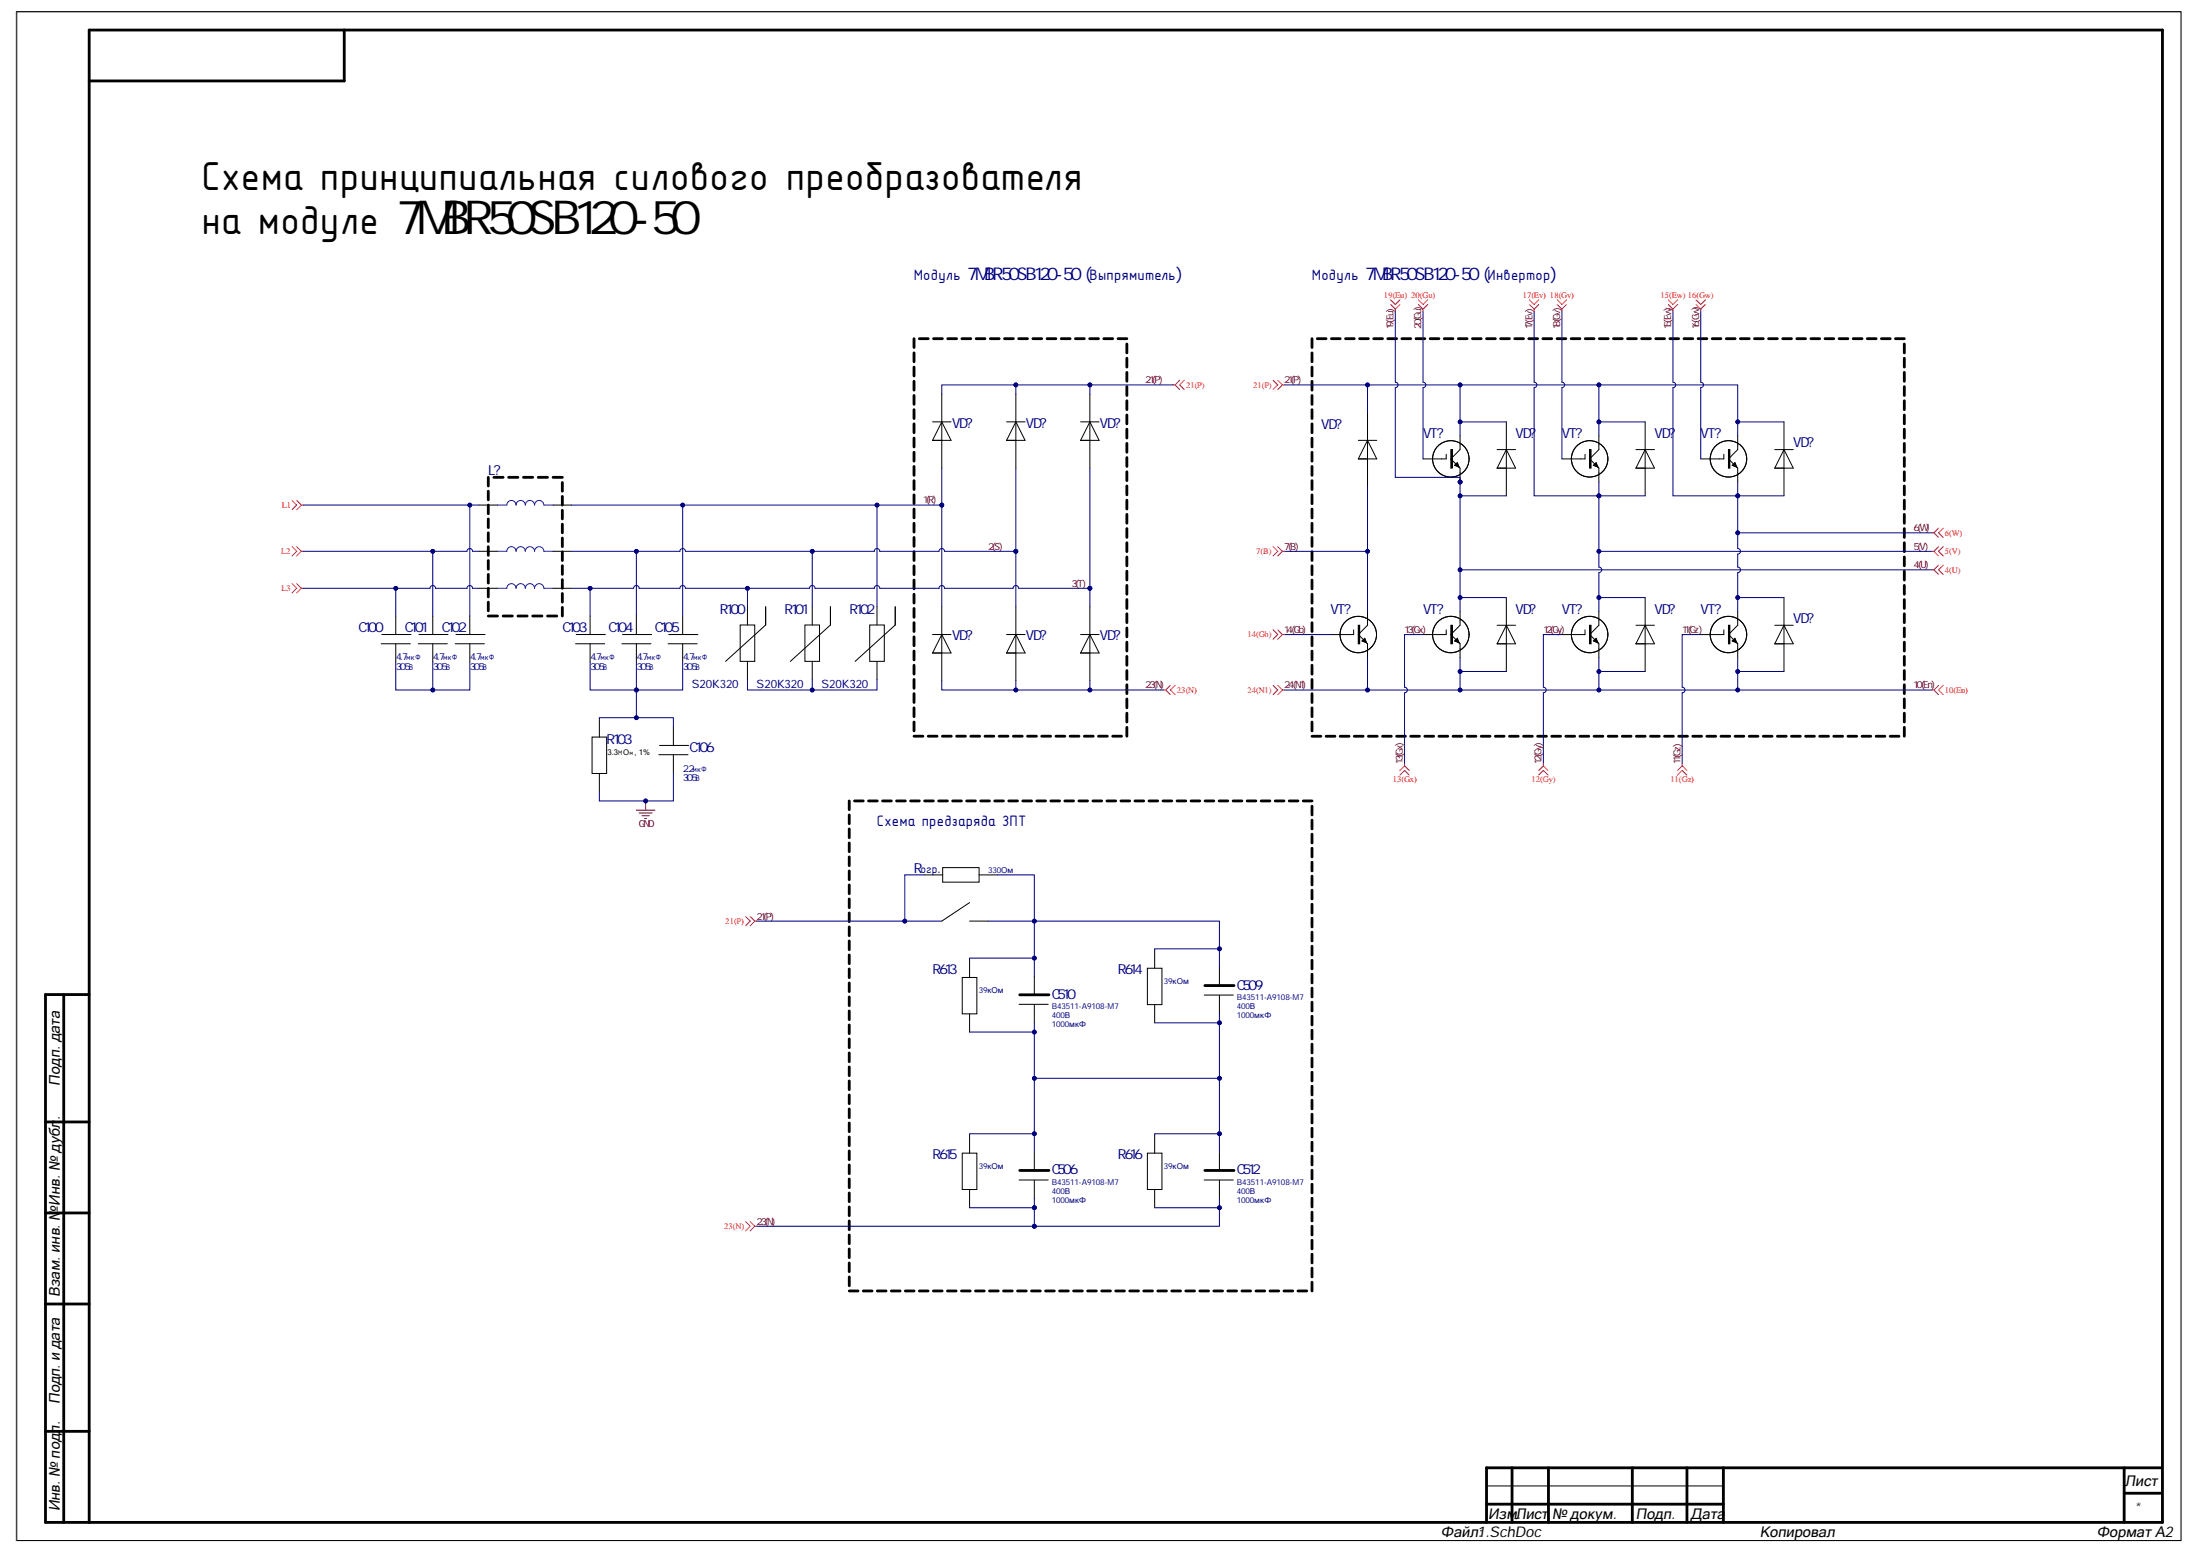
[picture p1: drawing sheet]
<svg xmlns="http://www.w3.org/2000/svg" width="297mm" height="210mm" viewBox="0 0 297 210" stroke-linecap="round" stroke-linejoin="round" font-family="sans-serif">
<g fill="none" stroke="#000" stroke-width=".14">
<path d="M2.2 1.6h292.2v206.4h-292.2zM2.3 1.6h292.2v206.4h-292.2zM64.7 79.4h2.5M64.7 74.4h2.5M64.7 68.2h2.5M74.7 79.4h2.5M74.7 74.4h2.5M74.7 68.2h2.5M51.5 86.9h3.9M51.6 85.7h3.9M53.4 83.2v2.4M53.4 86.9v2.5"/>
<path d="M79.9 99.5h2v4.9h-2zM80.9 97v2.5M90.9 98.1v2.5M99.9 84.4h2v4.9h-2zM100.9 81.9v2.5M100.9 89.3v2.4M103.4 81.9v2.5l-5.4 4.9M80.9 104.4v2.5M89 101.9h3.9M89 100.6h4M90.9 101.9v2.4M200.7 200.6h32"/>
</g>
<g fill="none" stroke="#000" stroke-width=".38">
<path d="M46.5 4v6.9h-34.5M8.6 134.3v71.2M12 134.3h-5.9v71.2h285.9v-201.4h-280v201.4M6.1 151.5h5.9M6.1 163.7h5.9M6.1 176h5.9M6.1 193.2h5.9M204.2 198.1v7.4M209.1 198.1v7.4M220.4 198.1v7.4M227.8 198.1v7.4M232.7 198.1v7.4"/>
<path d="M286.8 198.1v7.4M291.7 198.1h-91v7.4M200.7 203h32M286.8 201.6h4.9"/>
</g>
<path d="M67.2 79.4h1.2a.63 .63 0 0 1 .7-.6 .63 .63 0 0 1 .6 .6 .62 .62 0 0 1 .6-.6 .62 .62 0 0 1 .6 .6 .63 .63 0 0 1 .7-.6 .63 .63 0 0 1 .6 .6 .63 .63 0 0 1 .6-.6 .63 .63 0 0 1 .6 .6h1.3M67.2 74.4h1.2a.63 .63 0 0 1 .7-.6 .63 .63 0 0 1 .6 .6 .62 .62 0 0 1 .6-.6 .62 .62 0 0 1 .6 .6 .63 .63 0 0 1 .7-.6 .63 .63 0 0 1 .6 .6 .63 .63 0 0 1 .6-.6 .63 .63 0 0 1 .6 .6h1.3M67.2 68.2h1.2a.63 .63 0 0 1 .7-.6 .63 .63 0 0 1 .6 .6 .62 .62 0 0 1 .6-.6 .62 .62 0 0 1 .6 .6 .63 .63 0 0 1 .7-.6 .63 .63 0 0 1 .6 .6 .63 .63 0 0 1 .6-.6 .63 .63 0 0 1 .6 .6h1.3" fill="none" stroke="#00f" stroke-width=".14"/>
<path d="M85.9 109.4h2.5M86.3 109.7h1.7M86.7 110.1h1M87 110.5h.3M87.2 108.1v1.3" fill="none" stroke="#800000" stroke-width=".14"/>
<circle cx="87.2" cy="108.1" r=".25" fill="#000080"/>
<g fill="none" stroke="#000080" stroke-width=".14">
<path d="M53.4 79.4v3.8"/>
<circle cx="87.2" cy="108.1" r=".25"/>
</g>
<g fill="none" stroke="#000" stroke-width=".14">
<path d="M125.9 56.9h2.5M127.2 53.2v10M127.2 56.9l1.2 2.5h-2.5zM135.9 56.9h2.5M137.2 56.9l1.2 2.5h-2.5zM137.2 53.2v10M145.9 56.9h2.5M147.2 56.9l1.2 2.5h-2.5zM147.2 53.2v10M183.4 59.4h2.5M184.6 55.7v10M184.6 59.4l1.3 2.5h-2.5z"/>
<path d="M197.1 58.8v1.9l-1.2 1.2 .7 .8M203.4 57v9.9M215.9 58.8v1.9l-1.3 1.2 .8 .8M222.1 57v9.9M234.6 58.8v1.9l-1.2 1.2 .7 .8M240.9 57v9.9M195.3 61.3v.6h-3.2M195.9 60.7h.2v2.5h-.2zM196.4 62.8l.4-.4 .2 .7zM196.6 62.7l.2-.1 .2 .4M196.6 62.7l-.1 .1 .5 .2M196.6 62.7l.4 .3"/>
<path d="M196.8 62.7l-.2 .1M197 63v.1M202.1 60.7h2.5M203.4 60.7l1.2 2.5h-2.5zM214 61.3v.6h-3.1M214.6 60.7h.2v2.5h-.2zM215.1 62.8l.4-.4 .3 .7zM215.4 62.7l.1-.1 .2 .4M215.4 62.7l-.1 .1 .4 .2M215.4 62.7l.3 .3M215.5 62.7l-.1 .1M215.7 63l.1 .1"/>
<path d="M215.8 63.1l.1 .1v1.9M220.9 60.7h2.5M222.1 60.7l1.3 2.5h-2.5zM232.7 61.3v.6h-3.1M233.4 60.7h.2v2.5h-.2zM233.9 62.8l.4-.4 .2 .7zM234.1 62.7l.2-.1 .1 .4M234.1 62.7l-.1 .1 .4 .2M234.1 62.7l.3 .3M234.3 62.7l-.2 .1M234.4 63l.1 .1M234.5 63.1l.1 .1v1.9"/>
<path d="M239.6 60.7h2.5M240.9 60.7l1.2 2.5h-2.5zM56.5 86.9h3.9M56.6 85.7h3.9M58.4 83.2v2.4M58.4 86.9v2.5M61.5 86.9h3.9M61.6 85.7h3.9M63.4 83.2v2.4M63.4 86.9v2.5M77.7 86.9h3.9M77.8 85.7h3.9"/>
<path d="M79.7 83.2v2.4M79.7 86.9v2.5M84 86.9h3.9M84 85.7h4M85.9 83.2v2.4M85.9 86.9v2.5M90.2 86.9h3.9M90.3 85.7h3.9M92.2 83.2v2.4M92.2 86.9v2.5M108.7 84.4h1.9v4.9h-1.9zM109.7 81.9v2.5"/>
<path d="M109.7 89.3v2.4M112.1 81.9v2.5l-5.4 4.9M117.4 84.4h2v4.9h-2zM118.4 81.9v2.5M118.4 89.3v2.4M120.9 81.9v2.5l-5.4 4.9M125.9 85.7h2.5M127.2 81.9v10M127.2 85.7l1.2 2.4h-2.5zM135.9 85.7h2.5M137.2 85.7l1.2 2.4h-2.5zM137.2 81.9v10"/>
<path d="M145.9 85.7h2.5M147.2 85.7l1.2 2.4h-2.5zM147.2 81.9v10M182.8 85v.7h-3.2M183.4 84.4h.2v2.5h-.2zM183.9 86.5l.4-.3 .2 .6zM184.1 86.4l.2-.1 .2 .4M184.1 86.4l-.1 .1 .5 .2M184.1 86.4l.4 .3M184.3 86.4l-.2 .1M184.5 86.7v.1M184.5 86.8l.1 .1v1.9"/>
<path d="M184.6 82.5v1.9l-1.2 1.3 .7 .7M195.3 85v.7h-3.2M195.9 84.4h.2v2.5h-.2zM196.4 86.5l.4-.3 .2 .6zM196.6 86.4l.4 .3M196.6 86.4l.2-.1 .2 .4M196.6 86.4l-.1 .1 .5 .2M196.8 86.4l-.2 .1M197 86.7v.1M197 86.8l.1 .1v1.9M197.1 82.5v1.9l-1.2 1.3 .7 .7M202.1 84.4h2.5"/>
<path d="M203.4 80.7v9.9M203.4 84.4l1.2 2.5h-2.5zM214 85v.7h-3.1M214.6 84.4h.2v2.5h-.2zM215.1 86.5l.4-.3 .3 .6zM215.4 86.4l.1-.1 .2 .4M215.4 86.4l-.1 .1 .4 .2M215.4 86.4l.3 .3M215.5 86.4l-.1 .1M215.7 86.7l.1 .1M215.8 86.8l.1 .1v1.9M215.9 82.5v1.9l-1.3 1.3 .8 .7"/>
<path d="M220.9 84.4h2.5M222.1 84.4l1.3 2.5h-2.5zM222.1 80.7v9.9M232.7 85v.7h-3.1M233.4 84.4h.2v2.5h-.2zM233.9 86.5l.4-.3 .2 .6zM234.1 86.4l.2-.1 .1 .4M234.1 86.4l-.1 .1 .4 .2M234.1 86.4l.3 .3M234.3 86.4l-.2 .1M234.4 86.7l.1 .1M234.5 86.8l.1 .1v1.9"/>
<path d="M234.6 82.5v1.9l-1.2 1.3 .7 .7M239.6 84.4h2.5M240.9 84.4l1.2 2.5h-2.5zM240.9 80.7v9.9M124.8 118.1h2.5M127.3 117.1h4.9v2h-4.9zM132.2 118.1h2.5M129.9 131.9h2v5h-2zM130.9 129.5v2.4M130.9 136.9v2.4M130.9 121.8l-3.7 2.5M130.9 124.3h2.5"/>
<path d="M137.6 135.6h3.9M139.7 131.8v2.5M139.7 135.6v2.5M154.9 130.7h2v4.9h-2zM155.9 128.2v2.5M155.9 135.6v2.5M162.6 134.3h3.9M164.6 130.6v2.4M164.6 134.4v2.4M129.9 155.7h2v4.9h-2zM130.9 153.2v2.5M137.6 159.3h3.9"/>
<path d="M139.7 155.5v2.5M139.7 159.3v2.5M154.9 155.7h2v4.9h-2zM155.9 153.2v2.5M162.6 159.3h3.9M164.6 155.5v2.5M164.6 159.3v2.5M130.9 160.6v2.4M155.9 160.6v2.4"/>
<circle cx="195.9" cy="61.9" r="2.46"/>
<circle cx="214.6" cy="61.9" r="2.46"/>
<circle cx="233.4" cy="61.9" r="2.46"/>
<circle cx="183.4" cy="85.7" r="2.46"/>
<circle cx="195.9" cy="85.7" r="2.46"/>
<circle cx="214.6" cy="85.7" r="2.46"/>
<circle cx="233.4" cy="85.7" r="2.46"/>
</g>
<path d="M196 60.7v2.5M214.7 60.7v2.5M233.5 60.7v2.5M183.5 84.4v2.5M196 84.4v2.5M214.7 84.4v2.5M233.5 84.4v2.5" fill="none" stroke="#000" stroke-width=".19"/>
<g fill="none" stroke="#f00" stroke-width=".14">
<path d="M158.4 52h.2M158.6 52l.7 .6M159.3 51.3l-.7 .7M159.9 51.3l-.6 .7 .6 .6M171.9 51.3l.6 .7-.6 .6M172.5 51.3l.6 .7M173.1 52h.3M173.1 52l-.6 .6M39.4 67.6l.7 .6-.7 .6M39.4 73.8l.7 .6-.7 .6M39.4 78.8l.7 .6-.7 .6M40.1 67.6l.6 .6"/>
<path d="M40.1 73.8l.6 .6M40.1 78.8l.6 .6M40.7 68.2l-.6 .6M40.7 68.2h.2M40.7 74.4l-.6 .6M40.7 74.4h.2M40.7 79.4l-.6 .6M40.7 79.4h.2M157.1 93.1h.3M157.4 93.1l.6 .7M158 92.5l-.6 .6M158.6 92.5l-.6 .6 .6 .7"/>
<path d="M171.9 92.5l.6 .6-.6 .7M172.5 92.5l.6 .6M173.1 93.1h.3M173.1 93.1l-.6 .7M100.7 123.7l.6 .6-.6 .7M101.3 123.7l.6 .6M101.9 124.3l-.6 .7M101.9 124.3h.3M100.7 164.9l.6 .6-.6 .6M101.3 164.9l.6 .6M101.9 165.5l-.6 .6M101.9 165.5h.3"/>
</g>
<g fill="none" stroke="#000" stroke-width=".38">
<path d="M123.4 45.7v1.2M123.4 47.6v1.2M123.4 49.6v1.1M123.4 51.5v1.2M123.4 53.4v1.2M123.4 55.3v1.2M123.4 57.2v1.2M123.4 59.1v1.2M124.1 45.7h1.2M126 45.7h1.2M128 45.7h1.2M129.9 45.7h1.2"/>
<path d="M131.8 45.7h1.2M133.7 45.7h1.2M135.6 45.7h1.2M137.5 45.7h1.2M139.5 45.7h1.2M141.4 45.7h1.2M143.3 45.7h1.2M145.2 45.7h1.2M147.1 45.7h1.2M149 45.7h1.2M151 45.7h1.1M152.1 46.4v1.2"/>
<path d="M152.1 48.4v1.2M152.1 50.3v1.2M152.1 52.2v1.2M152.1 54.1v1.2M152.1 56v1.2M152.1 57.9v1.2M152.1 59.8v1.2M177.1 45.7v1.2M177.1 47.6v1.2M177.1 49.6v1.2M177.1 51.5v1.2M177.1 53.4v1.2"/>
<path d="M177.1 55.3v1.2M177.1 57.2v1.2M177.1 59.1v1.2M177.9 45.7h1.1M179.8 45.7h1.1M181.7 45.7h1.2M183.6 45.7h1.2M185.5 45.7h1.2M187.4 45.7h1.2M189.3 45.7h1.2M191.2 45.7h1.2M193.1 45.7h1.2"/>
<path d="M195 45.7h1.2M196.9 45.7h1.2M198.8 45.7h1.2M200.7 45.7h1.2M202.6 45.7h1.2M204.5 45.7h1.2M206.4 45.7h1.2M208.3 45.7h1.2M210.2 45.7h1.2M212.1 45.7h1.2M214 45.7h1.2M215.9 45.7h1.2"/>
<path d="M217.8 45.7h1.2M219.7 45.7h1.2M221.6 45.7h1.2M223.6 45.7h1.1M225.5 45.7h1.1M227.4 45.7h1.2M229.3 45.7h1.2M231.2 45.7h1.2M233.1 45.7h1.2M235 45.7h1.2M236.9 45.7h1.2M238.8 45.7h1.2"/>
<path d="M240.7 45.7h1.2M242.6 45.7h1.2M244.5 45.7h1.2M246.4 45.7h1.2M248.3 45.7h1.2M250.2 45.7h1.2M252.1 45.7h1.2M254 45.7h1.2M255.9 45.7h1.2M257.1 46.4v1.2M257.1 48.4v1.2M257.1 50.3v1.2"/>
<path d="M257.1 52.2v1.2M257.1 54.1v1.2M257.1 56v1.2M257.1 57.9v1.2M257.1 59.9v1.1M65.9 64.4v1.2M65.9 66.3v1.2M65.9 68.2v1.1M65.9 70.1v1.1M65.9 71.9v1.2M65.9 73.8v1.2M65.9 75.7v1.1"/>
<path d="M65.9 77.5v1.2M65.9 79.4v1.2M66.7 64.4h1.2M68.7 64.4h1.2M70.7 64.4h1.2M72.7 64.4h1.2M74.7 64.4h1.2M75.9 65.1v1.2M75.9 67v1.2M75.9 68.9v1.2M75.9 70.8v1.1M75.9 72.6v1.2"/>
<path d="M75.9 74.5v1.2M75.9 76.4v1.1M75.9 78.2v1.2M123.4 61v1.2M123.4 63v1.2M123.4 64.9v1.2M123.4 66.8v1.2M123.4 68.7v1.2M123.4 70.6v1.2M123.4 72.5v1.2M123.4 74.5v1.2M123.4 76.4v1.2"/>
<path d="M123.4 78.3v1.2M152.1 61.8v1.2M152.1 63.7v1.2M152.1 65.6v1.2M152.1 67.5v1.2M152.1 69.4v1.2M152.1 71.3v1.2M152.1 73.3v1.2M152.1 75.2v1.2M152.1 77.1v1.2M152.1 79v1.2M177.1 61v1.3"/>
<path d="M177.1 63v1.2M177.1 64.9v1.2M177.1 66.8v1.2M177.1 68.7v1.2M177.1 70.6v1.2M177.1 72.5v1.2M177.1 74.5v1.2M177.1 76.4v1.2M177.1 78.3v1.2M257.1 61.8v1.2M257.1 63.7v1.2M257.1 65.6v1.2"/>
<path d="M257.1 67.5v1.2M257.1 69.4v1.2M257.1 71.4v1.1M257.1 73.3v1.2M257.1 75.2v1.2M257.1 77.1v1.2M257.1 79v1.2M65.9 81.3v1.2M65.9 83.2h1.3M67.9 83.2h1.3M69.9 83.2h1.3M71.9 83.2h1.3"/>
<path d="M73.9 83.2h1.3M75.9 80.1v1.2M75.9 82v1.2M123.4 80.2v1.2M123.4 82.1v1.2M123.4 84v1.2M123.4 86v1.2M123.4 87.9v1.2M123.4 89.8v1.2M123.4 91.7v1.2M123.4 93.6v1.2M123.4 95.5v1.2"/>
<path d="M123.4 97.5v1.2M123.4 99.4h1.2M125.3 99.4h1.2M127.2 99.4h1.2M129.2 99.4h1.2M131.1 99.4h1.2M133 99.4h1.2M134.9 99.4h1.2M136.8 99.4h1.2M138.7 99.4h1.2M140.7 99.4h1.2M142.6 99.4h1.2"/>
<path d="M144.5 99.4h1.2M146.4 99.4h1.2M148.3 99.4h1.2M150.2 99.4h1.2M152.1 80.9v1.2M152.1 82.9v1.1M152.1 84.8v1.2M152.1 86.7v1.2M152.1 88.6v1.2M152.1 90.5v1.2M152.1 92.4v1.2M152.1 94.3v1.2"/>
<path d="M152.1 96.3v1.2M152.1 98.2v1.2M177.1 99.4h1.2M177.1 80.2v1.2M177.1 82.1v1.2M177.1 84.1v1.1M177.1 86v1.2M177.1 87.9v1.2M177.1 89.8v1.2M177.1 91.7v1.2M177.1 93.6v1.2M177.1 95.6v1.1"/>
<path d="M177.1 97.5v1.2M179 99.4h1.2M180.9 99.4h1.2M182.9 99.4h1.1M184.8 99.4h1.1M186.7 99.4h1.2M188.6 99.4h1.2M190.5 99.4h1.2M192.4 99.4h1.2M194.3 99.4h1.2M196.2 99.4h1.2M198.1 99.4h1.2"/>
<path d="M200 99.4h1.2M201.9 99.4h1.2M203.8 99.4h1.2M205.7 99.4h1.2M207.6 99.4h1.2M209.5 99.4h1.2M211.4 99.4h1.2M213.3 99.4h1.2M215.2 99.4h1.2M217.1 99.4h1.2M219 99.4h1.2M220.9 99.4h1.2"/>
<path d="M222.8 99.4h1.2M224.7 99.4h1.2M226.6 99.4h1.2M228.6 99.4h1.1M230.5 99.4h1.1M232.4 99.4h1.2M234.3 99.4h1.2M236.2 99.4h1.2M238.1 99.4h1.2M240 99.4h1.2M241.9 99.4h1.2M243.8 99.4h1.2"/>
<path d="M245.7 99.4h1.2M247.6 99.4h1.2M249.5 99.4h1.2M251.4 99.4h1.2M253.3 99.4h1.2M255.2 99.4h1.2M257.1 80.9v1.2M257.1 82.9v1.2M257.1 84.8v1.2M257.1 86.7v1.2M257.1 88.6v1.2M257.1 90.5v1.2"/>
<path d="M257.1 92.4v1.2M257.1 94.3v1.3M257.1 96.3v1.2M257.1 98.2v1.2M114.7 108.1v1.2M114.7 110v1.2M114.7 111.9v1.2M114.7 113.8v1.2M114.7 115.7v1.2M114.7 117.6v1.1M114.7 119.5v1.1M115.4 108.1h1.2"/>
<path d="M117.3 108.1h1.2M119.2 108.1h1.1M121.1 108.1h1.1M122.9 108.1h1.2M124.8 108.1h1.2M126.7 108.1h1.2M128.6 108.1h1.2M130.5 108.1h1.2M132.4 108.1h1.2M134.3 108.1h1.2M136.2 108.1h1.2M138.1 108.1h1.2"/>
<path d="M140 108.1h1.2M141.9 108.1h1.2M143.8 108.1h1.2M145.7 108.1h1.1M147.6 108.1h1.1M149.5 108.1h1.1M151.3 108.1h1.2M153.2 108.1h1.2M155.1 108.1h1.2M157 108.1h1.2M158.9 108.1h1.2M160.8 108.1h1.2"/>
<path d="M162.7 108.1h1.2M164.6 108.1h1.2M166.5 108.1h1.2M168.4 108.1h1.2M170.3 108.1h1.2M172.2 108.1h1.2M174.1 108.1h1.2M176 108.1h1.1M177.1 108.8v1.2M177.1 110.7v1.2M177.1 112.6v1.2M177.1 114.5v1.2"/>
<path d="M177.1 116.4v1.2M177.1 118.3v1.2M114.7 121.3v1.2M114.7 123.2v1.2M114.7 125.1v1.2M114.7 127v1.2M114.7 128.9v1.2M114.7 130.8v1.2M114.7 132.7v1.2M114.7 134.6v1.2M114.7 136.5v1.1M114.7 138.4v1.1"/>
<path d="M137.7 134.3h3.9M162.7 133h3.9M177.1 120.2v1.1M177.1 122.1v1.1M177.1 123.9v1.2M177.1 125.8v1.2M177.1 127.7v1.2M177.1 129.6v1.2M177.1 131.5v1.2M177.1 133.4v1.2M177.1 135.3v1.2M177.1 137.2v1.2"/>
<path d="M177.1 139.1v1.1M114.7 140.2v1.2M114.7 142.1v1.2M114.7 144v1.2M114.7 145.9v1.2M114.7 147.8v1.2M114.7 149.7v1.2M114.7 151.6v1.2M114.7 153.5v1.1M114.7 155.4v1.1M114.7 157.3v1.1M114.7 159.1v1.2"/>
<path d="M137.7 158h3.9M162.7 158h3.9M177.1 141v1.1M177.1 142.8v1.2M177.1 144.7v1.2M177.1 146.6v1.2M177.1 148.5v1.2M177.1 150.4v1.2M177.1 152.3v1.2M177.1 154.2v1.2M177.1 156.1v1.2M177.1 158v1.1"/>
<path d="M177.1 159.8v1.2M114.7 161v1.2M114.7 162.9v1.2M114.7 164.8v1.2M114.7 166.7v1.2M114.7 168.6v1.2M114.7 170.5v1.2M114.7 172.4v1.2M114.7 174.3h1.2M116.6 174.3h1.1M118.5 174.3h1.1M120.3 174.3h1.2"/>
<path d="M122.2 174.3h1.2M124.1 174.3h1.2M126 174.3h1.2M127.9 174.3h1.2M129.8 174.3h1.2M131.7 174.3h1.2M133.6 174.3h1.2M135.5 174.3h1.2M137.4 174.3h1.2M139.3 174.3h1.2M141.2 174.3h1.2M143.1 174.3h1.1"/>
<path d="M145 174.3h1.1M146.8 174.3h1.2M148.7 174.3h1.2M150.6 174.3h1.2M152.5 174.3h1.2M154.4 174.3h1.2M156.3 174.3h1.2M158.2 174.3h1.2M160.1 174.3h1.2M162 174.3h1.2M163.9 174.3h1.2M165.8 174.3h1.2"/>
<path d="M167.7 174.3h1.2M169.6 174.3h1.2M171.5 174.3h1.2M173.4 174.3h1.1M175.3 174.3h1.1M177.1 161.7v1.2M177.1 163.6v1.2M177.1 165.5v1.2M177.1 167.4v1.2M177.1 169.3v1.2M177.1 171.2v1.2M177.1 173.1v1.2"/>
</g>
<circle cx="53.4" cy="79.4" r=".25" fill="#000080"/>
<g fill="none" stroke="#000080" stroke-width=".14">
<path d="M100.9 91.7v1.4h17.5v-1.4"/>
<circle cx="53.4" cy="79.4" r=".25"/>
</g>
<circle cx="109.7" cy="93.1" r=".25" fill="#000080"/>
<g fill="none" stroke="#000080" stroke-width=".14">
<path d="M109.7 91.7v1.4"/>
<circle cx="109.7" cy="93.1" r=".25"/>
</g>
<circle cx="109.7" cy="93.1" r=".25" fill="#000080"/>
<g fill="none" stroke="#000080" stroke-width=".14">
<path d="M90.9 104.3v3.8h-10v-1.2"/>
<circle cx="109.7" cy="93.1" r=".25"/>
</g>
<circle cx="87.2" cy="108.1" r=".25" fill="#000080"/>
<g fill="none" stroke="#000080" stroke-width=".14">
<path d="M85.9 93.1v3.8"/>
<circle cx="87.2" cy="108.1" r=".25"/>
</g>
<circle cx="85.9" cy="96.9" r=".25" fill="#000080"/>
<circle cx="85.9" cy="96.9" r=".25" fill="none" stroke="#000080" stroke-width=".14"/>
<circle cx="85.9" cy="93.1" r=".25" fill="#000080"/>
<g fill="none" stroke="#000080" stroke-width=".14">
<path d="M137.2 91.9v1.2"/>
<circle cx="85.9" cy="93.1" r=".25"/>
</g>
<circle cx="137.2" cy="93.1" r=".25" fill="#000080"/>
<g fill="none" stroke="#000080" stroke-width=".14">
<path d="M137.2 52v1.2"/>
<circle cx="137.2" cy="93.1" r=".25"/>
</g>
<circle cx="137.2" cy="52" r=".25" fill="#000080"/>
<g fill="none" stroke="#000080" stroke-width=".14">
<path d="M58.4 89.4v3.7"/>
<circle cx="137.2" cy="52" r=".25"/>
</g>
<circle cx="58.4" cy="93.1" r=".25" fill="#000080"/>
<g fill="none" stroke="#000080" stroke-width=".14">
<path d="M58.4 74.4v8.8"/>
<circle cx="58.4" cy="93.1" r=".25"/>
</g>
<circle cx="58.4" cy="74.4" r=".25" fill="#000080"/>
<g fill="none" stroke="#000080" stroke-width=".14">
<path d="M63.4 68.2v15"/>
<circle cx="58.4" cy="74.4" r=".25"/>
</g>
<circle cx="63.4" cy="68.2" r=".25" fill="#000080"/>
<g fill="none" stroke="#000080" stroke-width=".14">
<path d="M53.4 89.4v3.7h10v-3.7"/>
<circle cx="63.4" cy="68.2" r=".25"/>
</g>
<circle cx="58.4" cy="93.1" r=".25" fill="#000080"/>
<g fill="none" stroke="#000080" stroke-width=".14">
<path d="M40.9 79.4h17.2a.37 .37 0 0 1 .3-.4 .37 .37 0 0 1 .4 .4h4.3a.37 .37 0 0 1 .3-.4 .37 .37 0 0 1 .4 .4h.9"/>
<circle cx="58.4" cy="93.1" r=".25"/>
</g>
<circle cx="53.4" cy="79.4" r=".25" fill="#000080"/>
<g fill="none" stroke="#000080" stroke-width=".14">
<path d="M40.9 74.4h22.2a.37 .37 0 0 1 .3-.4 .37 .37 0 0 1 .4 .4h.9"/>
<circle cx="53.4" cy="79.4" r=".25"/>
</g>
<circle cx="58.4" cy="74.4" r=".25" fill="#000080"/>
<g fill="none" stroke="#000080" stroke-width=".14">
<path d="M40.9 68.2h23.8"/>
<circle cx="58.4" cy="74.4" r=".25"/>
</g>
<circle cx="63.4" cy="68.2" r=".25" fill="#000080"/>
<g fill="none" stroke="#000080" stroke-width=".14">
<path d="M79.7 79.4v3.8"/>
<circle cx="63.4" cy="68.2" r=".25"/>
</g>
<circle cx="79.7" cy="79.4" r=".25" fill="#000080"/>
<g fill="none" stroke="#000080" stroke-width=".14">
<path d="M85.9 89.4v3.7"/>
<circle cx="79.7" cy="79.4" r=".25"/>
</g>
<circle cx="85.9" cy="93.1" r=".25" fill="#000080"/>
<g fill="none" stroke="#000080" stroke-width=".14">
<path d="M85.9 74.4v8.8"/>
<circle cx="85.9" cy="93.1" r=".25"/>
</g>
<circle cx="85.9" cy="74.4" r=".25" fill="#000080"/>
<g fill="none" stroke="#000080" stroke-width=".14">
<path d="M92.2 68.2v15"/>
<circle cx="85.9" cy="74.4" r=".25"/>
</g>
<circle cx="92.2" cy="68.2" r=".25" fill="#000080"/>
<g fill="none" stroke="#000080" stroke-width=".14">
<path d="M79.7 89.4v3.7h12.5v-3.7"/>
<circle cx="92.2" cy="68.2" r=".25"/>
</g>
<circle cx="85.9" cy="93.1" r=".25" fill="#000080"/>
<g fill="none" stroke="#000080" stroke-width=".14">
<path d="M100.9 79.4v2.5"/>
<circle cx="85.9" cy="93.1" r=".25"/>
</g>
<circle cx="100.9" cy="79.4" r=".25" fill="#000080"/>
<g fill="none" stroke="#000080" stroke-width=".14">
<path d="M109.7 74.4v7.5"/>
<circle cx="100.9" cy="79.4" r=".25"/>
</g>
<circle cx="109.7" cy="74.4" r=".25" fill="#000080"/>
<g fill="none" stroke="#000080" stroke-width=".14">
<path d="M118.4 68.2v13.7"/>
<circle cx="109.7" cy="74.4" r=".25"/>
</g>
<circle cx="118.4" cy="68.2" r=".25" fill="#000080"/>
<g fill="none" stroke="#000080" stroke-width=".14">
<path d="M127.2 63.2v5"/>
<circle cx="118.4" cy="68.2" r=".25"/>
</g>
<circle cx="127.2" cy="68.2" r=".25" fill="#000080"/>
<g fill="none" stroke="#000080" stroke-width=".14">
<path d="M137.2 63.2v11.2"/>
<circle cx="127.2" cy="68.2" r=".25"/>
</g>
<circle cx="137.2" cy="74.4" r=".25" fill="#000080"/>
<g fill="none" stroke="#000080" stroke-width=".14">
<path d="M147.2 63.2v16.2"/>
<circle cx="137.2" cy="74.4" r=".25"/>
</g>
<circle cx="147.2" cy="79.4" r=".25" fill="#000080"/>
<g fill="none" stroke="#000080" stroke-width=".14">
<path d="M127.2 68.2v13.7"/>
<circle cx="147.2" cy="79.4" r=".25"/>
</g>
<circle cx="127.2" cy="68.2" r=".25" fill="#000080"/>
<g fill="none" stroke="#000080" stroke-width=".14">
<path d="M137.2 74.4v7.5"/>
<circle cx="127.2" cy="68.2" r=".25"/>
</g>
<circle cx="137.2" cy="74.4" r=".25" fill="#000080"/>
<g fill="none" stroke="#000080" stroke-width=".14">
<path d="M147.2 79.4v2.5"/>
<circle cx="137.2" cy="74.4" r=".25"/>
</g>
<circle cx="147.2" cy="79.4" r=".25" fill="#000080"/>
<g fill="none" stroke="#000080" stroke-width=".14">
<path d="M77.2 79.4h8.3a.38 .38 0 0 1 .4-.4 .38 .38 0 0 1 .4 .4h5.5a.38 .38 0 0 1 .4-.4 .38 .38 0 0 1 .3 .4h16.8a.38 .38 0 0 1 .4-.4 .38 .38 0 0 1 .3 .4h8a.37 .37 0 0 1 .4-.4 .37 .37 0 0 1 .4 .4h8a.38 .38 0 0 1 .4-.4 .38 .38 0 0 1 .3 .4h9.3a.37 .37 0 0 1 .4-.4 .37 .37 0 0 1 .3 .4h9.7"/>
<circle cx="147.2" cy="79.4" r=".25"/>
</g>
<circle cx="79.7" cy="79.4" r=".25" fill="#000080"/>
<circle cx="79.7" cy="79.4" r=".25" fill="none" stroke="#000080" stroke-width=".14"/>
<circle cx="100.9" cy="79.4" r=".25" fill="#000080"/>
<circle cx="100.9" cy="79.4" r=".25" fill="none" stroke="#000080" stroke-width=".14"/>
<circle cx="147.2" cy="79.4" r=".25" fill="#000080"/>
<g fill="none" stroke="#000080" stroke-width=".14">
<path d="M77.2 74.4h14.6a.38 .38 0 0 1 .4-.4 .38 .38 0 0 1 .3 .4h25.5a.37 .37 0 0 1 .4-.4 .37 .37 0 0 1 .4 .4h8a.38 .38 0 0 1 .4-.4 .38 .38 0 0 1 .3 .4h9.7"/>
<circle cx="147.2" cy="79.4" r=".25"/>
</g>
<circle cx="85.9" cy="74.4" r=".25" fill="#000080"/>
<circle cx="85.9" cy="74.4" r=".25" fill="none" stroke="#000080" stroke-width=".14"/>
<circle cx="109.7" cy="74.4" r=".25" fill="#000080"/>
<circle cx="109.7" cy="74.4" r=".25" fill="none" stroke="#000080" stroke-width=".14"/>
<circle cx="137.2" cy="74.4" r=".25" fill="#000080"/>
<g fill="none" stroke="#000080" stroke-width=".14">
<path d="M77.2 68.2h50"/>
<circle cx="137.2" cy="74.4" r=".25"/>
</g>
<circle cx="92.2" cy="68.2" r=".25" fill="#000080"/>
<circle cx="92.2" cy="68.2" r=".25" fill="none" stroke="#000080" stroke-width=".14"/>
<circle cx="118.4" cy="68.2" r=".25" fill="#000080"/>
<circle cx="118.4" cy="68.2" r=".25" fill="none" stroke="#000080" stroke-width=".14"/>
<circle cx="127.2" cy="68.2" r=".25" fill="#000080"/>
<g fill="none" stroke="#000080" stroke-width=".14">
<path d="M197.1 57h6.3"/>
<circle cx="127.2" cy="68.2" r=".25"/>
</g>
<circle cx="197.1" cy="56.9" r=".25" fill="#000080"/>
<g fill="none" stroke="#000080" stroke-width=".14">
<path d="M240.9 57h-6.3v1.8"/>
<circle cx="197.1" cy="56.9" r=".25"/>
</g>
<circle cx="234.6" cy="56.9" r=".25" fill="#000080"/>
<g fill="none" stroke="#000080" stroke-width=".14">
<path d="M234.6 65.1v1.8h6.3"/>
<circle cx="234.6" cy="56.9" r=".25"/>
</g>
<circle cx="234.6" cy="66.9" r=".25" fill="#000080"/>
<g fill="none" stroke="#000080" stroke-width=".14">
<path d="M215.9 65.1v1.8h6.2"/>
<circle cx="234.6" cy="66.9" r=".25"/>
</g>
<circle cx="215.9" cy="66.9" r=".25" fill="#000080"/>
<g fill="none" stroke="#000080" stroke-width=".14">
<path d="M222.1 57h-6.2v1.8"/>
<circle cx="215.9" cy="66.9" r=".25"/>
</g>
<circle cx="215.9" cy="56.9" r=".25" fill="#000080"/>
<g fill="none" stroke="#000080" stroke-width=".14">
<path d="M197.1 52h18.8v5"/>
<circle cx="215.9" cy="56.9" r=".25"/>
</g>
<circle cx="197.1" cy="52" r=".25" fill="#000080"/>
<circle cx="197.1" cy="52" r=".25" fill="none" stroke="#000080" stroke-width=".14"/>
<circle cx="215.9" cy="52" r=".25" fill="#000080"/>
<circle cx="215.9" cy="52" r=".25" fill="none" stroke="#000080" stroke-width=".14"/>
<circle cx="215.9" cy="56.9" r=".25" fill="#000080"/>
<g fill="none" stroke="#000080" stroke-width=".14">
<path d="M215.9 52h18.7v5"/>
<circle cx="215.9" cy="56.9" r=".25"/>
</g>
<circle cx="215.9" cy="52" r=".25" fill="#000080"/>
<circle cx="215.9" cy="52" r=".25" fill="none" stroke="#000080" stroke-width=".14"/>
<circle cx="234.6" cy="56.9" r=".25" fill="#000080"/>
<g fill="none" stroke="#000080" stroke-width=".14">
<path d="M197.1 90.6h6.3"/>
<circle cx="234.6" cy="56.9" r=".25"/>
</g>
<circle cx="197.1" cy="90.6" r=".25" fill="#000080"/>
<g fill="none" stroke="#000080" stroke-width=".14">
<path d="M197.1 80.7h6.3"/>
<circle cx="197.1" cy="90.6" r=".25"/>
</g>
<circle cx="197.1" cy="80.7" r=".25" fill="#000080"/>
<g fill="none" stroke="#000080" stroke-width=".14">
<path d="M215.9 90.6h6.2"/>
<circle cx="197.1" cy="80.7" r=".25"/>
</g>
<circle cx="215.9" cy="90.6" r=".25" fill="#000080"/>
<g fill="none" stroke="#000080" stroke-width=".14">
<path d="M215.9 80.7h6.2"/>
<circle cx="215.9" cy="90.6" r=".25"/>
</g>
<circle cx="215.9" cy="80.7" r=".25" fill="#000080"/>
<g fill="none" stroke="#000080" stroke-width=".14">
<path d="M234.6 90.6h6.3"/>
<circle cx="215.9" cy="80.7" r=".25"/>
</g>
<circle cx="234.6" cy="90.6" r=".25" fill="#000080"/>
<g fill="none" stroke="#000080" stroke-width=".14">
<path d="M234.6 80.7h6.3"/>
<circle cx="234.6" cy="90.6" r=".25"/>
</g>
<circle cx="234.6" cy="80.7" r=".25" fill="#000080"/>
<g fill="none" stroke="#000080" stroke-width=".14">
<path d="M184.6 65.7v16.8"/>
<circle cx="234.6" cy="80.7" r=".25"/>
</g>
<circle cx="184.6" cy="74.4" r=".25" fill="#000080"/>
<g fill="none" stroke="#000080" stroke-width=".14">
<path d="M130.9 139.3h8.8"/>
<circle cx="184.6" cy="74.4" r=".25"/>
</g>
<circle cx="139.7" cy="139.3" r=".25" fill="#000080"/>
<g fill="none" stroke="#000080" stroke-width=".14">
<path d="M139.7 129.3h-8.8v.2"/>
<circle cx="139.7" cy="139.3" r=".25"/>
</g>
<circle cx="139.7" cy="129.3" r=".25" fill="#000080"/>
<g fill="none" stroke="#000080" stroke-width=".14">
<path d="M164.6 128.1h-8.7v.1"/>
<circle cx="139.7" cy="129.3" r=".25"/>
</g>
<circle cx="164.6" cy="128.1" r=".25" fill="#000080"/>
<g fill="none" stroke="#000080" stroke-width=".14">
<path d="M155.9 138.1h8.7"/>
<circle cx="164.6" cy="128.1" r=".25"/>
</g>
<circle cx="164.6" cy="138.1" r=".25" fill="#000080"/>
<g fill="none" stroke="#000080" stroke-width=".14">
<path d="M155.9 163h8.7"/>
<circle cx="164.6" cy="138.1" r=".25"/>
</g>
<circle cx="164.6" cy="163" r=".25" fill="#000080"/>
<g fill="none" stroke="#000080" stroke-width=".14">
<path d="M139.7 153h-8.8v.2"/>
<circle cx="164.6" cy="163" r=".25"/>
</g>
<circle cx="139.7" cy="153" r=".25" fill="#000080"/>
<g fill="none" stroke="#000080" stroke-width=".14">
<path d="M130.9 163h8.8"/>
<circle cx="139.7" cy="153" r=".25"/>
</g>
<circle cx="139.7" cy="163" r=".25" fill="#000080"/>
<g fill="none" stroke="#000080" stroke-width=".14">
<path d="M147.2 52v1.2"/>
<circle cx="139.7" cy="163" r=".25"/>
</g>
<circle cx="147.2" cy="52" r=".25" fill="#000080"/>
<g fill="none" stroke="#000080" stroke-width=".14">
<path d="M158.4 52h-31.2v1.2"/>
<circle cx="147.2" cy="52" r=".25"/>
</g>
<circle cx="137.2" cy="52" r=".25" fill="#000080"/>
<circle cx="137.2" cy="52" r=".25" fill="none" stroke="#000080" stroke-width=".14"/>
<circle cx="147.2" cy="52" r=".25" fill="#000080"/>
<g fill="none" stroke="#000080" stroke-width=".14">
<path d="M147.2 91.9v1.2"/>
<circle cx="147.2" cy="52" r=".25"/>
</g>
<circle cx="147.2" cy="93.1" r=".25" fill="#000080"/>
<g fill="none" stroke="#000080" stroke-width=".14">
<path d="M173.4 52h11.2"/>
<circle cx="147.2" cy="93.1" r=".25"/>
</g>
<circle cx="184.6" cy="52" r=".25" fill="#000080"/>
<g fill="none" stroke="#000080" stroke-width=".14">
<path d="M173.4 93.1h11.2"/>
<circle cx="184.6" cy="52" r=".25"/>
</g>
<circle cx="184.6" cy="93.1" r=".25" fill="#000080"/>
<g fill="none" stroke="#000080" stroke-width=".14">
<path d="M127.2 91.9v1.2h29.9"/>
<circle cx="184.6" cy="93.1" r=".25"/>
</g>
<circle cx="137.2" cy="93.1" r=".25" fill="#000080"/>
<circle cx="137.2" cy="93.1" r=".25" fill="none" stroke="#000080" stroke-width=".14"/>
<circle cx="147.2" cy="93.1" r=".25" fill="#000080"/>
<g fill="none" stroke="#000080" stroke-width=".14">
<path d="M124.8 118.1h-2.6v6.2h5"/>
<circle cx="147.2" cy="93.1" r=".25"/>
</g>
<circle cx="122.2" cy="124.3" r=".25" fill="#000080"/>
<g fill="none" stroke="#000080" stroke-width=".14">
<path d="M215.9 88.8v4.3h-18.8"/>
<circle cx="122.2" cy="124.3" r=".25"/>
</g>
<circle cx="197.1" cy="93.1" r=".25" fill="#000080"/>
<circle cx="197.1" cy="93.1" r=".25" fill="none" stroke="#000080" stroke-width=".14"/>
<circle cx="215.9" cy="93.1" r=".25" fill="#000080"/>
<circle cx="215.9" cy="93.1" r=".25" fill="none" stroke="#000080" stroke-width=".14"/>
<circle cx="215.9" cy="90.6" r=".25" fill="#000080"/>
<g fill="none" stroke="#000080" stroke-width=".14">
<path d="M234.6 88.8v4.3h-18.7"/>
<circle cx="215.9" cy="90.6" r=".25"/>
</g>
<circle cx="215.9" cy="93.1" r=".25" fill="#000080"/>
<circle cx="215.9" cy="93.1" r=".25" fill="none" stroke="#000080" stroke-width=".14"/>
<circle cx="234.6" cy="93.1" r=".25" fill="#000080"/>
<circle cx="234.6" cy="93.1" r=".25" fill="none" stroke="#000080" stroke-width=".14"/>
<circle cx="234.6" cy="90.6" r=".25" fill="#000080"/>
<g fill="none" stroke="#000080" stroke-width=".14">
<path d="M184.6 88.8v4.3h12.5v-4.3"/>
<circle cx="234.6" cy="90.6" r=".25"/>
</g>
<circle cx="197.1" cy="90.6" r=".25" fill="#000080"/>
<circle cx="197.1" cy="90.6" r=".25" fill="none" stroke="#000080" stroke-width=".14"/>
<circle cx="197.1" cy="93.1" r=".25" fill="#000080"/>
<circle cx="197.1" cy="93.1" r=".25" fill="none" stroke="#000080" stroke-width=".14"/>
<circle cx="184.6" cy="93.1" r=".25" fill="#000080"/>
<g fill="none" stroke="#000080" stroke-width=".14">
<path d="M184.6 55.7v-3.7h12.5v6.8"/>
<circle cx="184.6" cy="93.1" r=".25"/>
</g>
<circle cx="184.6" cy="52" r=".25" fill="#000080"/>
<circle cx="184.6" cy="52" r=".25" fill="none" stroke="#000080" stroke-width=".14"/>
<circle cx="197.1" cy="52" r=".25" fill="#000080"/>
<circle cx="197.1" cy="52" r=".25" fill="none" stroke="#000080" stroke-width=".14"/>
<circle cx="197.1" cy="56.9" r=".25" fill="#000080"/>
<g fill="none" stroke="#000080" stroke-width=".14">
<path d="M134.7 118.1h5v6.2h-6.3"/>
<circle cx="197.1" cy="56.9" r=".25"/>
</g>
<circle cx="139.7" cy="124.3" r=".25" fill="#000080"/>
<g fill="none" stroke="#000080" stroke-width=".14">
<path d="M139.7 138.1v17.4"/>
<circle cx="139.7" cy="124.3" r=".25"/>
</g>
<circle cx="139.7" cy="139.3" r=".25" fill="#000080"/>
<circle cx="139.7" cy="139.3" r=".25" fill="none" stroke="#000080" stroke-width=".14"/>
<circle cx="139.7" cy="145.6" r=".25" fill="#000080"/>
<circle cx="139.7" cy="145.6" r=".25" fill="none" stroke="#000080" stroke-width=".14"/>
<circle cx="139.7" cy="153" r=".25" fill="#000080"/>
<g fill="none" stroke="#000080" stroke-width=".14">
<path d="M164.6 136.8v18.7"/>
<circle cx="139.7" cy="153" r=".25"/>
</g>
<circle cx="164.6" cy="138.1" r=".25" fill="#000080"/>
<circle cx="164.6" cy="138.1" r=".25" fill="none" stroke="#000080" stroke-width=".14"/>
<circle cx="164.6" cy="145.6" r=".25" fill="#000080"/>
<circle cx="164.6" cy="145.6" r=".25" fill="none" stroke="#000080" stroke-width=".14"/>
<circle cx="164.6" cy="153" r=".25" fill="#000080"/>
<g fill="none" stroke="#000080" stroke-width=".14">
<path d="M164.6 130.6v-6.3h-24.9v7.5"/>
<circle cx="164.6" cy="153" r=".25"/>
</g>
<circle cx="139.7" cy="129.3" r=".25" fill="#000080"/>
<circle cx="139.7" cy="129.3" r=".25" fill="none" stroke="#000080" stroke-width=".14"/>
<circle cx="139.7" cy="124.3" r=".25" fill="#000080"/>
<circle cx="139.7" cy="124.3" r=".25" fill="none" stroke="#000080" stroke-width=".14"/>
<circle cx="164.6" cy="128.1" r=".25" fill="#000080"/>
<g fill="none" stroke="#000080" stroke-width=".14">
<path d="M102.2 124.3h20"/>
<circle cx="164.6" cy="128.1" r=".25"/>
</g>
<circle cx="122.2" cy="124.3" r=".25" fill="#000080"/>
<g fill="none" stroke="#000080" stroke-width=".14">
<path d="M139.7 161.8v1.2"/>
<circle cx="122.2" cy="124.3" r=".25"/>
</g>
<circle cx="139.7" cy="163" r=".25" fill="#000080"/>
<g fill="none" stroke="#000080" stroke-width=".14">
<path d="M139.7 163v2.5"/>
<circle cx="139.7" cy="163" r=".25"/>
</g>
<circle cx="139.7" cy="165.5" r=".25" fill="#000080"/>
<circle cx="139.7" cy="165.5" r=".25" fill="none" stroke="#000080" stroke-width=".14"/>
<circle cx="139.7" cy="163" r=".25" fill="#000080"/>
<g fill="none" stroke="#000080" stroke-width=".14">
<path d="M102.2 165.5h37.5"/>
<circle cx="139.7" cy="163" r=".25"/>
</g>
<circle cx="139.7" cy="165.5" r=".25" fill="#000080"/>
<g fill="none" stroke="#000080" stroke-width=".14">
<path d="M164.6 161.8v3.7h-24.9"/>
<circle cx="139.7" cy="165.5" r=".25"/>
</g>
<circle cx="164.6" cy="163" r=".25" fill="#000080"/>
<circle cx="164.6" cy="163" r=".25" fill="none" stroke="#000080" stroke-width=".14"/>
<circle cx="139.7" cy="165.5" r=".25" fill="#000080"/>
<g fill="none" stroke="#000080" stroke-width=".14">
<path d="M164.6 153h-8.7v.2"/>
<circle cx="139.7" cy="165.5" r=".25"/>
</g>
<circle cx="164.6" cy="153" r=".25" fill="#000080"/>
<g fill="none" stroke="#000080" stroke-width=".14">
<path d="M139.7 145.6h24.9"/>
<circle cx="164.6" cy="153" r=".25"/>
</g>
<circle cx="139.7" cy="145.6" r=".25" fill="#000080"/>
<circle cx="139.7" cy="145.6" r=".25" fill="none" stroke="#000080" stroke-width=".14"/>
<circle cx="164.6" cy="145.6" r=".25" fill="#000080"/>
<g fill="none" stroke="#000080" stroke-width=".14">
<path d="M80.9 97v-.1h10v1.2"/>
<circle cx="164.6" cy="145.6" r=".25"/>
</g>
<circle cx="85.9" cy="96.9" r=".25" fill="#000080"/>
<g fill="none" stroke="#000080" stroke-width=".14">
<path d="M173.4 74.4h11.2"/>
<circle cx="85.9" cy="96.9" r=".25"/>
</g>
<circle cx="184.6" cy="74.4" r=".25" fill="#000080"/>
<g fill="none" stroke="#000080" stroke-width=".14">
<path d="M188.4 42v9.6a.37 .37 0 0 1 .4 .4 .37 .37 0 0 1-.4 .3v12.1h8.7v2.5h6.3M192.1 42v9.6a.37 .37 0 0 1 .4 .4 .37 .37 0 0 1-.4 .3v9.6M173.4 85.7h6.2"/>
<circle cx="184.6" cy="74.4" r=".25"/>
</g>
<circle cx="197.1" cy="66.9" r=".25" fill="#000080"/>
<g fill="none" stroke="#000080" stroke-width=".14">
<path d="M207.1 42v9.6a.37 .37 0 0 1 .4 .4 .37 .37 0 0 1-.4 .3v14.6h8.8M210.9 42v9.6a.37 .37 0 0 1 .4 .4 .37 .37 0 0 1-.4 .3v9.6"/>
<circle cx="197.1" cy="66.9" r=".25"/>
</g>
<circle cx="215.9" cy="66.9" r=".25" fill="#000080"/>
<g fill="none" stroke="#000080" stroke-width=".14">
<path d="M225.9 42v9.6a.37 .37 0 0 1 .3 .4 .37 .37 0 0 1-.3 .3v14.6h8.7M229.6 42v9.6a.37 .37 0 0 1 .4 .4 .37 .37 0 0 1-.4 .3v9.6"/>
<circle cx="215.9" cy="66.9" r=".25"/>
</g>
<circle cx="234.6" cy="66.9" r=".25" fill="#000080"/>
<g fill="none" stroke="#000080" stroke-width=".14">
<path d="M192.1 85.7h-2.5v7.1a.37 .37 0 0 1 .4 .3 .37 .37 0 0 1-.4 .4v9.6M210.9 85.7h-2.5v7.1a.37 .37 0 0 1 .4 .3 .37 .37 0 0 1-.4 .4v9.6M229.6 85.7h-2.5v7.1a.37 .37 0 0 1 .4 .3 .37 .37 0 0 1-.4 .4v9.6M234.6 93.1h26.3"/>
<circle cx="234.6" cy="66.9" r=".25"/>
</g>
<circle cx="234.6" cy="93.1" r=".25" fill="#000080"/>
<g fill="none" stroke="#000080" stroke-width=".14">
<path d="M197.1 66.9v15.6"/>
<circle cx="234.6" cy="93.1" r=".25"/>
</g>
<circle cx="197.1" cy="80.7" r=".25" fill="#000080"/>
<circle cx="197.1" cy="80.7" r=".25" fill="none" stroke="#000080" stroke-width=".14"/>
<circle cx="197.1" cy="76.9" r=".25" fill="#000080"/>
<circle cx="197.1" cy="76.9" r=".25" fill="none" stroke="#000080" stroke-width=".14"/>
<circle cx="197.1" cy="66.9" r=".25" fill="#000080"/>
<g fill="none" stroke="#000080" stroke-width=".14">
<path d="M234.6 71.9h26.3"/>
<circle cx="197.1" cy="66.9" r=".25"/>
</g>
<circle cx="234.6" cy="71.9" r=".25" fill="#000080"/>
<g fill="none" stroke="#000080" stroke-width=".14">
<path d="M215.9 74.4h45"/>
<circle cx="234.6" cy="71.9" r=".25"/>
</g>
<circle cx="215.9" cy="74.4" r=".25" fill="#000080"/>
<g fill="none" stroke="#000080" stroke-width=".14">
<path d="M197.1 76.9h63.8"/>
<circle cx="215.9" cy="74.4" r=".25"/>
</g>
<circle cx="197.1" cy="76.9" r=".25" fill="#000080"/>
<g fill="none" stroke="#000080" stroke-width=".14">
<path d="M215.9 66.9v9.6a.37 .37 0 0 1 .4 .4 .37 .37 0 0 1-.4 .4v5.2"/>
<circle cx="197.1" cy="76.9" r=".25"/>
</g>
<circle cx="215.9" cy="80.7" r=".25" fill="#000080"/>
<circle cx="215.9" cy="80.7" r=".25" fill="none" stroke="#000080" stroke-width=".14"/>
<circle cx="215.9" cy="74.4" r=".25" fill="#000080"/>
<circle cx="215.9" cy="74.4" r=".25" fill="none" stroke="#000080" stroke-width=".14"/>
<circle cx="215.9" cy="66.9" r=".25" fill="#000080"/>
<g fill="none" stroke="#000080" stroke-width=".14">
<path d="M234.6 66.9v7.1a.37 .37 0 0 1 .4 .4 .37 .37 0 0 1-.4 .4v1.7a.37 .37 0 0 1 .4 .4 .37 .37 0 0 1-.4 .4v5.2"/>
<circle cx="215.9" cy="66.9" r=".25"/>
</g>
<circle cx="234.6" cy="80.7" r=".25" fill="#000080"/>
<circle cx="234.6" cy="80.7" r=".25" fill="none" stroke="#000080" stroke-width=".14"/>
<circle cx="234.6" cy="71.9" r=".25" fill="#000080"/>
<circle cx="234.6" cy="71.9" r=".25" fill="none" stroke="#000080" stroke-width=".14"/>
<circle cx="234.6" cy="66.9" r=".25" fill="#000080"/>
<circle cx="234.6" cy="66.9" r=".25" fill="none" stroke="#000080" stroke-width=".14"/>
<g fill="none" stroke="#f00" stroke-width=".14">
<path d="M171.9 73.8l.6 .6-.6 .6M172.5 73.8l.6 .6M173.1 74.4l-.6 .6M173.1 74.4h.3M260.9 74.4h.2M260.9 71.9h.2M260.9 76.9h.2M261.1 71.9l.6 .6M261.1 74.4l.6 .6M261.1 76.9l.6 .6M261.7 71.3l-.6 .6M261.7 73.8l-.6 .6"/>
<path d="M261.7 76.3l-.6 .6M262.4 71.3l-.7 .6 .7 .6M262.4 73.8l-.7 .6 .7 .6M262.4 76.3l-.7 .6 .7 .6M171.9 85l.6 .7-.6 .6M172.5 85l.6 .7M173.1 85.7l-.6 .6M173.1 85.7h.3M260.9 93.1h.2M261.1 93.1l.6 .7M261.7 92.5l-.6 .6M262.4 92.5l-.7 .6 .7 .7"/>
<path d="M189 104.6l.6-.6 .7 .6M189.6 103.4l-.6 .6M189.6 103.4l.7 .6M189.6 103.1v.3M207.8 104.6l.6-.6 .6 .6M208.4 103.4l-.6 .6M208.4 103.4l.6 .6M208.4 103.1v.3M226.5 104.6l.6-.6 .6 .6M227.1 103.4l-.6 .6M227.1 103.4l.6 .6M227.1 103.1v.3"/>
</g>
<g font-size="6.3">
<text x="27.2" y="25.6">Схемапринципиальнаясиловогопреобразователя</text>
<text x="27.2" y="31.6">намодуле7MBR50SB120-50</text>
</g>
<g font-size="3.2" fill="#f00">
<text x="187" y="43.5">NL19(Eu)</text>
<text x="190.9" y="43.5">NL20(Gu)</text>
<text x="205.7" y="43.5">NL17(Ev)</text>
<text x="209.6" y="43.5">NL18(Gv)</text>
<text x="224.4" y="43.5">NL15(Ew)</text>
<text x="228.2" y="43.5">NL16(Gw)</text>
</g>
<g font-size="2.4" fill="#000080">
<text x="123.4" y="37.8">Модуль7MBR50SB120-50(Выпрямитель)</text>
<text x="177.1" y="37.8">Модуль7MBR50SB120-50(Инвертор)</text>
<text x="118.4" y="111.5">СхемапредзарядаЗПТ</text>
</g>
<g font-size="2">
<text x="8.1" y="146.5" transform="rotate(-90 8.1 146.5)">Подп. дата</text>
<text x="8.1" y="151.2" transform="rotate(-90 8.1 151.2)">.</text>
<text x="8.1" y="175.1" transform="rotate(-90 8.1 175.1)">Взам. инв. №Инв. № дубл</text>
<text x="8.1" y="189.5" transform="rotate(-90 8.1 189.5)">Подп. и дата</text>
<text x="286.9" y="200.6">Лист</text>
<text x="8.1" y="204" transform="rotate(-90 8.1 204)">Инв. № подл.</text>
<text x="194.6" y="207.4">Файл1.SchDoc</text>
<text x="199.6" y="207.4">:</text>
<text x="200.9" y="205">ИзмЛист</text>
<text x="204.8" y="205">.</text>
<text x="209.6" y="205">№ докум.</text>
<text x="220.9" y="205">Подп.</text>
<text x="228.3" y="205">Дата</text>
<text x="237.6" y="207.4">Копировал</text>
<text x="283.1" y="207.4">Формат А2</text>
</g>
<text font-size="2" fill="#303030" x="288.2" y="204.2">*</text>
<g font-size="1.9" fill="#000080">
<text x="128.5" y="57.7">VD?</text>
<text x="138.5" y="57.7">VD?</text>
<text x="148.5" y="57.7">VD?</text>
<text x="178.4" y="57.9">VD?</text>
<text x="192.1" y="59.1">VT?</text>
<text x="204.6" y="59.1">VD?</text>
<text x="210.9" y="59.1">VT?</text>
<text x="223.4" y="59.1">VD?</text>
<text x="229.6" y="59.1">VT?</text>
<text x="65.9" y="64.1">L?</text>
<text x="242.1" y="60.4">VD?</text>
<text x="97.2" y="82.8">R100</text>
<text x="105.9" y="82.8">R101</text>
<text x="114.7" y="82.8">R102</text>
<text x="179.6" y="82.8">VT?</text>
<text x="192.1" y="82.8">VT?</text>
<text x="204.6" y="82.8">VD?</text>
<text x="210.9" y="82.8">VT?</text>
<text x="223.4" y="82.8">VD?</text>
<text x="229.6" y="82.8">VT?</text>
<text x="48.4" y="85.3">C100</text>
<text x="54.7" y="85.3">C101</text>
<text x="59.7" y="85.3">C102</text>
<text x="75.9" y="85.3">C103</text>
<text x="82.2" y="85.3">C104</text>
<text x="88.4" y="85.3">C105</text>
<text x="128.5" y="86.5">VD?</text>
<text x="138.5" y="86.5">VD?</text>
<text x="148.5" y="86.5">VD?</text>
<text x="242.1" y="84.1">VD?</text>
<text x="81.9" y="100.4">R103</text>
<text x="93.1" y="101.4">C106</text>
<text x="123.4" y="117.8">Rогр.</text>
<text x="125.9" y="131.5">R613</text>
<text x="150.9" y="131.5">R614</text>
<text x="142" y="134.8">C510</text>
<text x="167" y="133.6">C509</text>
<text x="125.9" y="156.5">R615</text>
<text x="142" y="158.5">C506</text>
<text x="150.9" y="156.5">R616</text>
<text x="167" y="158.5">C512</text>
</g>
<text font-size="1.8" fill="#000080" x="196.9" y="64.7">PIVT?03</text>
<g font-size="1.6" fill="#000080">
<text x="93.4" y="92.8">S20K320</text>
<text x="102.2" y="92.8">S20K320</text>
<text x="110.9" y="92.8">S20K320</text>
</g>
<g font-size="1.3" fill="#800000">
<text x="188.2" y="44.5" transform="rotate(-90 188.2 44.5)">19(Eu)</text>
<text x="191.9" y="44.5" transform="rotate(-90 191.9 44.5)">20(Gu)</text>
<text x="206.9" y="44.5" transform="rotate(-90 206.9 44.5)">17(Ev)</text>
<text x="210.7" y="44.5" transform="rotate(-90 210.7 44.5)">18(Gv)</text>
<text x="225.6" y="44.5" transform="rotate(-90 225.6 44.5)">15(Ew)</text>
<text x="229.4" y="44.5" transform="rotate(-90 229.4 44.5)">16(Gw)</text>
<text x="154.6" y="51.7">21(P)</text>
<text x="173.4" y="51.7">21(P)</text>
<text x="124.7" y="68">1(R)</text>
<text x="258.4" y="71.7">6(W)</text>
<text x="133.4" y="74.2">2(S)</text>
<text x="173.4" y="74.2">7(B)</text>
<text x="258.4" y="76.7">4(U)</text>
<text x="258.4" y="74.2">5(V)</text>
<text x="144.7" y="79.2">3(T)</text>
<text x="173.4" y="85.4">14(Gb)</text>
<text x="189.6" y="85.4">13(Gx)</text>
<text x="208.4" y="85.4">12(Gy)</text>
<text x="227.1" y="85.4">11(Gz)</text>
<text x="154.6" y="92.9">23(N)</text>
<text x="173.4" y="92.9">24(N1)</text>
<text x="258.4" y="92.9">10(En)</text>
<text x="189.4" y="103.1" transform="rotate(-90 189.4 103.1)">13(Gx)</text>
<text x="208.1" y="103.1" transform="rotate(-90 208.1 103.1)">12(Gy)</text>
<text x="226.9" y="103.1" transform="rotate(-90 226.9 103.1)">11(Gz)</text>
<text x="86.3" y="111.6">GND</text>
<text x="102.2" y="124.1">21(P)</text>
<text x="102.2" y="165.3">23(N)</text>
</g>
<g font-size="1.3" fill="#000080">
<text x="53.4" y="89.2">4.7мкФ</text>
<text x="58.4" y="89.2">4.7мкФ</text>
<text x="63.4" y="89.2">4.7мкФ</text>
<text x="79.7" y="89.2">4.7мкФ</text>
<text x="85.9" y="89.2">4.7мкФ</text>
<text x="92.2" y="89.2">4.7мкФ</text>
<text x="53.4" y="90.4">305В</text>
<text x="58.4" y="90.4">305В</text>
<text x="63.4" y="90.4">305В</text>
<text x="79.7" y="90.4">305В</text>
<text x="85.9" y="90.4">305В</text>
<text x="92.2" y="90.4">305В</text>
<text x="92.2" y="105.4">305В</text>
<text x="92.2" y="104.1">2.2мкФ</text>
</g>
<g font-size="1.1" fill="#f00">
<text x="186.9" y="40.2">19(Eu) 20(Gu)</text>
<text x="205.6" y="40.2">17(Ev) 18(Gv)</text>
<text x="224.2" y="40.2">15(Ew) 16(Gw)</text>
<text x="160.1" y="52.3">21(P)</text>
<text x="169.2" y="52.3">21(P)</text>
<text x="38.1" y="68.5">L1</text>
<text x="38" y="74.8">L2</text>
<text x="169.6" y="74.8">7(B)</text>
<text x="262.6" y="72.3">6(W)</text>
<text x="262.6" y="74.8">5(V)</text>
<text x="262.6" y="77.3">4(U)</text>
<text x="38" y="79.8">L3</text>
<text x="168.4" y="86">14(Gb)</text>
<text x="158.9" y="93.5">23(N)</text>
<text x="168.4" y="93.5">24(N1)</text>
<text x="262.6" y="93.5">10(En)</text>
<text x="188" y="105.6">13(Gx)</text>
<text x="206.8" y="105.6">12(Gy)</text>
<text x="225.6" y="105.6">11(Gz)</text>
<text x="97.9" y="124.7">21(P)</text>
<text x="97.8" y="165.9">23(N)</text>
</g>
<text font-size="1.1" x="82" y="102">3.3МОм, 1%</text>
<g font-size="1.1" fill="#000080">
<text x="133.4" y="117.9">330Ом</text>
<text x="132.1" y="134.1">39кОм</text>
<text x="142" y="137.4">400В</text>
<text x="142" y="136.2">B43511-A9108-M7</text>
<text x="157.1" y="132.9">39кОм</text>
<text x="167" y="136.2">400В</text>
<text x="167" y="137.4">1000мкФ</text>
<text x="167" y="134.9">B43511-A9108-M7</text>
<text x="142" y="138.7">1000мкФ</text>
<text x="132.1" y="157.8">39кОм</text>
<text x="142" y="161.1">400В</text>
<text x="142" y="159.9">B43511-A9108-M7</text>
<text x="157.1" y="157.8">39кОм</text>
<text x="167" y="161.1">400В</text>
<text x="167" y="159.9">B43511-A9108-M7</text>
<text x="142" y="162.4">1000мкФ</text>
<text x="167" y="162.4">1000мкФ</text>
</g>
<text font-size=".2" x="7.1" y="205.6">ALTIUMGOSTBOM2.0 KEV</text>
</svg>
